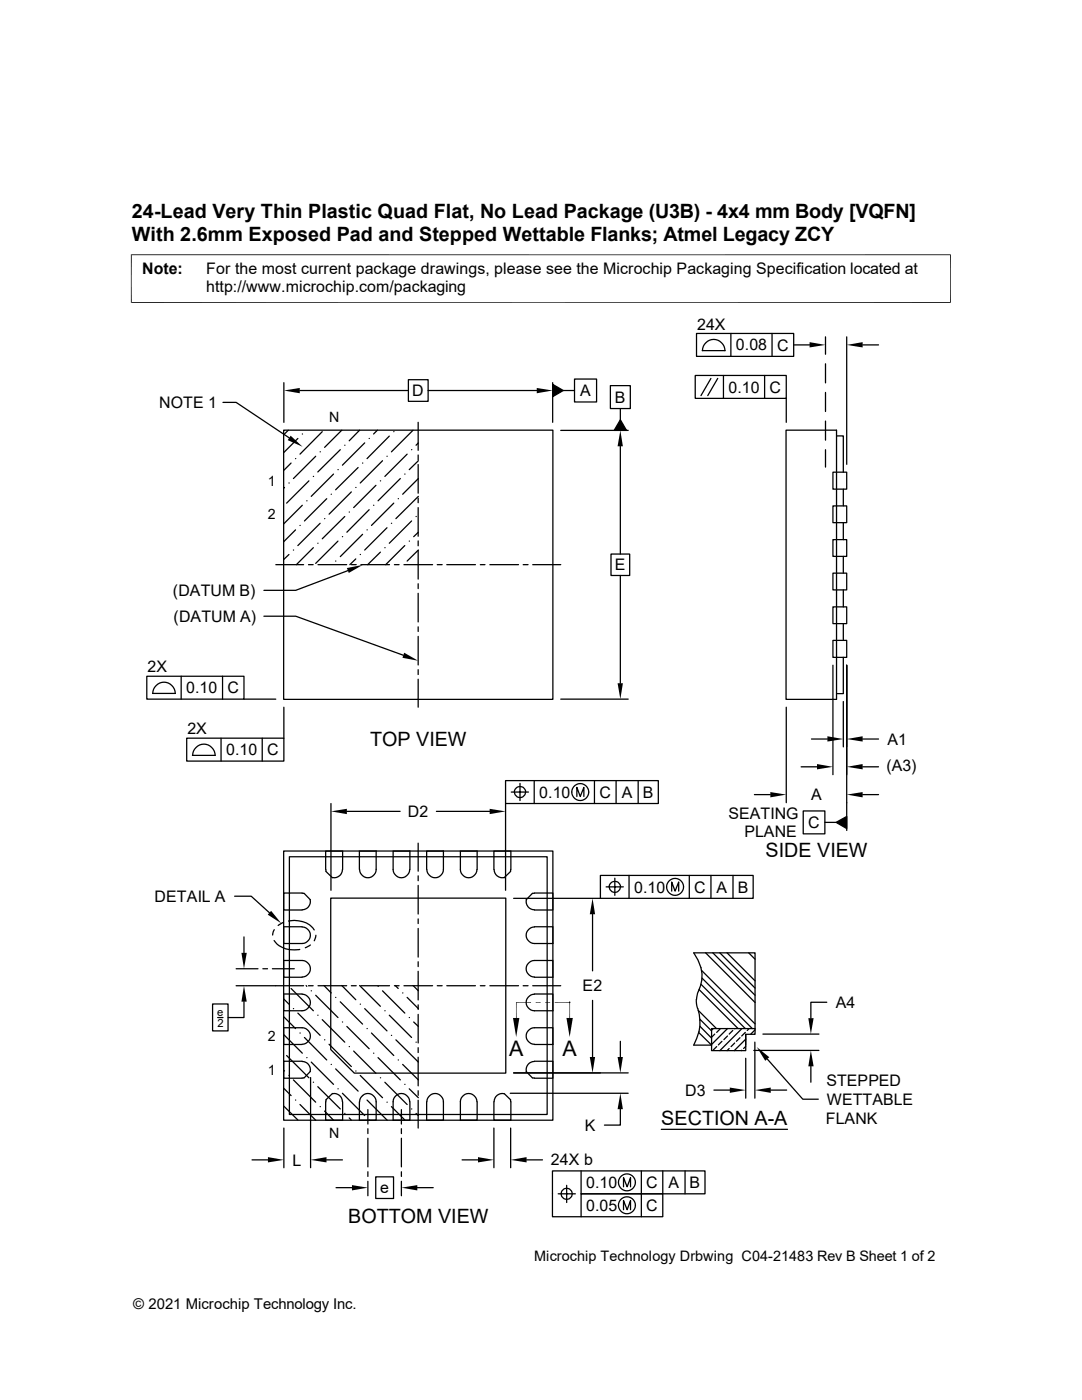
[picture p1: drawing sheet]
<svg xmlns="http://www.w3.org/2000/svg" width="216mm" height="279mm" viewBox="0 0 216 279" stroke-linecap="round" stroke-linejoin="round" font-family="sans-serif">
<g fill="none" stroke="#000" stroke-width=".25">
<path d="M56.6 76.4v7.9M59.8 77.9h21.7M81.5 75.8h3.9v4.3h-3.9zM85.4 77.9h21.7M110.3 76.7l2.1 1.2-2.1 1.3zM110.3 76.4v7.9M112.4 77.9h2.2M114.6 75.6h4.4v4.6h-4.4zM121.8 77h4v4.5h-4zM138.7 74.9h18.2v4.6h-18.2zM139 66.5h19.4v4.6h-19.4zM140.1 70h4.6"/>
<path d="M140.2 70a2.24 2.24 0 0 1 2.2-2.3 2.24 2.24 0 0 1 2.3 2.3M141.9 75.5l-2 3.5M143.2 75.5l-2 3.5M144.4 74.9v4.6M145.8 66.5v4.6M152.6 74.9v4.6M154.1 66.5v4.6M156.9 79.5v4.8M158.4 68.8h3.1M164.7 67.2v3.5M164.7 72.6v3.8M164.7 78.3v3.8"/>
<path d="M169 67.2v25.5M172.1 68.8h3.2M44.5 80.3h2.6l10.6 7.1M56.6 85.9h53.7v53.7h-53.7zM56.8 97.3l-.2 .2M57.5 85.9l-.9 .9M57.7 96.4h.1M58.1 92.4l-1.5 1.5M59 91.5h.1M59.4 87.5l-2.8 2.8M60.3 86.6h.1M61.2 99.9h.1"/>
<path d="M61.6 96l-4.4 4.4M62.5 95.1h.1M63 91.1l-4.5 4.4M63.9 90.2h.1M64.3 86.1l-4.4 4.5M65.2 99.5l-4.5 4.5M66.1 98.6h.1M66.5 94.6l-4.4 4.5M67.4 93.7h.1M67.9 89.7l-4.5 4.5M68.2 85.9l-3.4 3.4M68.8 88.9h.1"/>
<path d="M70.1 98.2l-4.4 4.4M71 97.3h.1M71.5 93.3l-4.5 4.4M71.8 85.9l-2.1 2.1M72.3 92.4h.1M72.8 88.4l-4.5 4.4M73.7 87.5h.1M75 96.9l-4.4 4.4M75.3 85.9l-.8 .7M75.9 96h.1M76.3 91.9l-4.4 4.5M77.2 91.1h.1"/>
<path d="M77.7 87l-4.5 4.5M78.6 86.1h.1M79.5 99.5h.1M79.9 95.5l-4.5 4.4M80.8 94.6h.1M81.2 90.6l-4.4 4.5M82.1 89.7h.1M82.4 85.9l-4.3 4.3M83.4 84.3v5.6M83.4 90.8v1M83.4 92.7v5.7M83.4 99.4v.9"/>
<path d="M83.5 88.4l-.5 .5M83.5 91.9l-1.8 1.8M83.5 95.5l-3.2 3.1M83.5 99.1l-4.5 4.4M111.9 85.9h13.4M123.8 83.8l1.2 2.1h-2.4zM123.8 81.5v2.3M123.8 89.1v21.5M156.8 85.9h10.1v53.7h-10.1zM164.7 84v3.8M164.7 89.7v3.5M166.2 94.2h2.8v3.4h-2.8z"/>
<path d="M166.9 87h1.4v7.2M168.3 97.6v3.4M55 112.7h5.6M57.7 110.7l-1.1 1M58.5 109.8h.1M59 105.7l-2.4 2.4M59.9 104.9h.1M60.3 100.8l-3.7 3.8M61.6 112.7h.9M62.5 109.3l-3.4 3.4M63.4 108.4h.1M63.5 112.7h5.7"/>
<path d="M63.9 104.4l-4.5 4.5M64.8 103.5h.1M67 112h.1M67.4 108l-4.4 4.4M68.3 107.1h.1M68.8 103.1l-4.5 4.4M69.4 113.9l-10.4 3.9h-6.3M69.7 102.2h.1M70.1 112.7h1M71 111.5l-1.2 1.2M71.9 110.7h.1M72 112.7h5.7"/>
<path d="M72.3 106.6l-4.4 4.5M73.2 105.7h.1M73.7 101.7l-4.5 4.5M74.5 100.8h.1M75.9 110.2l-2.5 2.5M76.8 109.3h.1M77.2 105.3l-4.4 4.5M78.1 104.4h.1M78.6 100.4l-4.5 4.5M78.7 112.7h.9M80.6 112.7h5.7M80.8 108.9l-3.8 3.8"/>
<path d="M81.7 108h.1M82.1 104l-4.4 4.4M83 103.1h.1M83.4 101.3v5.7M83.4 108v.9M83.4 109.9v5.7M83.4 116.5v1M83.4 118.4v5.7M83.5 106.2l-1 .9M83.5 109.8l-2.3 2.2M87.2 112.7h1M89.2 112.7h5.7"/>
<path d="M95.8 112.7h1M97.7 112.7h5.8M104.4 112.7h1M106.3 112.7h5.6M121.9 110.6h3.7v4.3h-3.7zM123.8 114.9v21.5M166.2 114.4h2.8v3.3h-2.8zM166.2 107.7h2.8v3.3h-2.8zM166.2 101h2.8v3.3h-2.8zM168.3 104.3v3.4M168.3 111v3.4M168.3 117.7v3.4"/>
<path d="M29.3 135h19.4v4.5h-19.4zM30.4 138.4h4.6M30.5 138.4a2.24 2.24 0 0 1 2.2-2.3 2.24 2.24 0 0 1 2.3 2.3M36.2 135v4.5M44.4 135v4.5M48.7 139.5h6.3M52.7 123h6.3l21.5 7.8M83.4 125.1v.9M83.4 127v5.7M83.4 133.6v1M83.4 135.6v5.5M111.9 139.5h13.4"/>
<path d="M166.2 127.8h2.8v3.4h-2.8zM166.2 121.1h2.8v3.4h-2.8zM166.2 132.8v21.8M168.3 131.2v7.2h-1.4M168.3 124.5v3.3M168.3 140v9.1M169 132.8v32.9M37.3 147.3h19.3v4.6h-19.3zM38.4 150.7h4.5a2.24 2.24 0 0 0-2.2-2.2 2.24 2.24 0 0 0-2.3 2.2M44.1 147.3v4.6M52.3 147.3v4.6M56.6 141.1v6.2"/>
<path d="M100.9 155.8h30.5v4.6h-30.5zM102 158.1h3.5M102.6 158.1a1.14 1.14 0 0 1 1.2-1.1 1.14 1.14 0 0 1 1.1 1.1M102.7 158.1a1.1 1.1 0 0 0 1.1 1.1 1.1 1.1 0 0 0 1.1-1.1M103.8 156.3v3.5M106.6 155.8v4.6M115.1 159v-1.9l.7 1.9 .7-1.9v1.9M118.6 155.8v4.6M122.9 155.8v4.6M127.3 155.8v4.6M150.5 158.6h3.2M156.9 141.1v19.1"/>
<path d="M159.9 153h3.1M161.9 147.5h3.2M172.1 147.5h3.2M172.1 153h3.2M172.1 158.6h3.2M46.8 178.9h3.3l3.7 3.3M56.6 169.8h53.7v53.8h-53.7zM57.7 171h51.5v51.4h-51.5zM60.3 178.2h-3.7v3.4h3.7M60.3 178.3h.3M60.7 178.3l1.2 1.3M61.9 179.6a1.64 1.64 0 0 1-1.6 2"/>
<path d="M65 173.9l1.3 1.3M66 179.2h34.9v35h-30.2l-4.7-4.7zM66 160.4v17.3M68.3 173.5a1.64 1.64 0 0 1-2 1.6M68.4 173.5v-3.7h-3.4l.1 4.1M69.2 161.9h10.6M71.7 169.8h3.4v3.7a1.67 1.67 0 0 1-1.7 1.7 1.67 1.67 0 0 1-1.7-1.7zM81.7 173.5a1.65 1.65 0 0 1-1.6 1.7 1.65 1.65 0 0 1-1.7-1.7v-3.7h3.4v3.7M83.4 168.3v5.6M83.4 174.8v1M83.4 176.7v5.7M85.1 169.8h3.4v3.7a1.67 1.67 0 0 1-1.7 1.7 1.67 1.67 0 0 1-1.7-1.7z"/>
<path d="M87.1 161.9h10.6M95.2 173.5a1.65 1.65 0 0 1-1.7 1.7 1.65 1.65 0 0 1-1.6-1.7v-3.7h3.3v3.7M100.9 160.4v17.3M101.9 173.9v-4.1h-3.3v3.7a1.7 1.7 0 0 0 2 1.6M101.9 173.9l-1.3 1.3M102.5 179.3h17.3M106.3 178.3l-1.3 1.3a1.64 1.64 0 0 0 1.6 2M106.6 178.2h3.7v3.4h-3.7M106.6 178.3h-.3M119.8 174.7h30.5v4.6h-30.5zM120.9 177h3.5M121.5 177a1.14 1.14 0 0 1 1.2-1.1 1.14 1.14 0 0 1 1.1 1.1"/>
<path d="M121.6 177a1.1 1.1 0 0 0 1.1 1.1 1.1 1.1 0 0 0 1.1-1.1M122.7 175.3v3.4M125.5 174.7v4.6M134 177.8v-1.8l.7 1.8 .7-1.8v1.8M137.5 174.7v4.6M141.9 174.7v4.6M146.3 174.7v4.6M160.3 161.8h4.3v4.6h-4.3zM164.6 164.1h2.2M166.8 164.1l2.2-1.2v2.5zM47.1 196.7h13.5M47.1 193.3h4.4"/>
<path d="M48.7 199.9v3.2h-3.2M48.7 187v3.2M52.5 193.3h.9M54.4 193.3h4.3M54.7 187.7a4.9 4.9 0 0 0 5.1 1.8M54.7 185.5l-.3 1.1M56.5 184.1l-1 .6M56.6 199.3l1.1 1.1M57.6 183.8a4.9 4.9 0 0 1 5.1 1.8M58.1 197.3l4.4 4.4M60.3 185h-3.7v3.3h3.7a1.65 1.65 0 0 0 1.6-1.7 1.65 1.65 0 0 0-1.6-1.6M60.3 195a1.65 1.65 0 0 0 1.6-1.7 1.65 1.65 0 0 0-1.6-1.6h-3.7v3.3h3.7"/>
<path d="M60.3 198.4h-3.7v3.3h3.7a1.65 1.65 0 0 0 1.6-1.6 1.65 1.65 0 0 0-1.6-1.7M61.1 196.7l.1 .2M61.6 196.7h.9M61.9 188.6l-1 .5M62.1 197.7h.1M63 198.6l4.4 4.5M63 186.6l-.3 1.1M63.5 196.7h5.7M64.6 196.7l1.5 1.5M67 199.1h.1M67.9 199.9l4.4 4.5M68.2 196.7l2.8 2.8"/>
<path d="M70.1 196.7h1M71.8 196.7l4.1 4.1M72 196.7h5.7M75.4 196.9h.1M76.3 197.7l4.5 4.5M78.7 196.7h.9M78.9 196.7l.6 .6M80.3 198.2h.1M80.6 196.7h5.7M81.2 199.1l2.3 2.2M82.4 196.7l1.1 1M83.4 183.4v.9"/>
<path d="M83.4 185.3v5.7M83.4 191.9v1M83.4 193.8v5.8M87.2 196.7h1M89.2 196.7h5.7M95.8 196.7h1M97.7 196.7h5.8M104.4 196.7h1M106.3 196.7h5.6M106.6 198.4h3.7v3.3h-3.7a1.65 1.65 0 0 1-1.6-1.6 1.65 1.65 0 0 1 1.6-1.7M106.6 195a1.65 1.65 0 0 1-1.6-1.7 1.65 1.65 0 0 1 1.6-1.6h3.7v3.3h-3.7M106.6 185h3.7v3.3h-3.7a1.65 1.65 0 0 1-1.6-1.7 1.65 1.65 0 0 1 1.6-1.6"/>
<path d="M118.2 182.5v11.3M118.2 199.6v11.3M138.9 199.5l.3 1.8M139 199.5l.2-1.3a7.1 7.1 0 0 0-.8-8h12.3v15.1M139.5 197.5l7.8 7.8M139.9 196.4l8.8 8.9M140 193.7l10.7 10.6M140.1 195.2l10 10.1M140.8 190.2l9.9 9.9M142.2 190.2l8.5 8.4M143.6 190.2l7.1 7M145.1 190.2l5.6 5.5"/>
<path d="M149.4 190.2l1.3 1.2M42.4 200.4h3.1v5.3h-3.1zM43.4 203.1h1.1M56.6 217.2l1.5 1.5M56.6 213.6l.2 .1M56.6 206.5l3.7 3.7M56.6 202.9l2.4 2.4M57.2 210.7l4.4 4.4M57.7 214.6h.1M58.5 215.5l4.5 4.5M58.5 201.3h.1M59 219.5h.1"/>
<path d="M59.4 202.2l4.5 4.4M59.9 206.2h.1M60.3 208.4a1.65 1.65 0 0 0 1.6-1.6 1.65 1.65 0 0 0-1.6-1.7h-3.7v3.3h3.7M60.3 211.8h-3.7v3.4h3.7M60.3 211.8a1.64 1.64 0 0 1 1.6 2M60.6 215.1h-.3M60.7 207.1l4.5 4.4M61.2 211.1h.1M61.9 213.8l-1.2 1.3M62 215.1v17.9M62.1 212l4.4 4.4M62.5 216h.1"/>
<path d="M63.4 216.9l4.5 4.4M63.4 202.6h.1M64.3 203.5l4.5 4.5M64.8 207.5h.1M65.1 219.5l-.1 4.1h3.4v-3.7M65.7 208.4l4.4 4.5M66.1 212.4h.1M66.3 218.3a1.64 1.64 0 0 1 2 1.6M66.3 218.2l-1.3 1.3M67 213.3l4.5 4.5M67.4 217.3h.1M68.3 218.2l4.5 4.4"/>
<path d="M68.3 204h.1M69.2 204.9l4.5 4.4M69.7 208.9h.1M70.6 209.8l4.4 4.4M71 213.7h.1M71.9 214.6l4.4 4.5M71.9 200.4h.1M72.3 218.7h.1M72.4 218.6a1.63 1.63 0 0 1 1.7-.2 1.63 1.63 0 0 1 1 1.5v3.7h-3.4l.1-3.7a1.56 1.56 0 0 1 .6-1.3zM72.8 201.3l4.4 4.4M73.2 219.5l4.1 4.1M73.2 205.3h.1"/>
<path d="M74.1 206.2l4.5 4.5M74.5 210.2h.1M75.4 211.1l4.5 4.4M75.9 215.1h.1M76.8 216l4.4 4.4M76.8 201.7h.1M77.2 220h.1M77.7 202.6l4.4 4.5M78.1 206.6h.1M79 207.5l4.5 4.5M79.5 211.5h.1M80.3 212.4l3.2 3.1"/>
<path d="M80.8 216.4h.1M81.7 217.3l1.8 1.8M81.7 203.1h.1M81.7 219.9a1.65 1.65 0 0 0-1.6-1.7 1.65 1.65 0 0 0-1.7 1.7v3.7h3.4v-3.7M82.5 204l1 .9M83 208h.1M83.4 200.5v1M83.4 202.4v5.8M83.4 209.1v1M83.4 211v5.7M83.4 217.7v.9M83.4 219.6v5.5"/>
<path d="M85.6 218.9a1.63 1.63 0 0 1 1.8-.6 1.63 1.63 0 0 1 1.1 1.6v3.7h-3.4l.1-3.7zM95.2 219.9a1.65 1.65 0 0 0-1.7-1.7 1.65 1.65 0 0 0-1.6 1.7v3.7h3.3v-3.7M100.6 218.3a1.7 1.7 0 0 0-2 1.6v3.7h3.3v-4.1M100.6 218.2l1.3 1.3M101.8 218.2h23.5M102.5 214.1h22.8M106.3 215.1h.3M106.6 211.8h3.7v3.4h-3.7M106.6 211.8a1.64 1.64 0 0 0-1.6 2l1.3 1.3M106.6 208.4a1.65 1.65 0 0 1-1.6-1.6 1.65 1.65 0 0 1 1.6-1.7h3.7v3.3h-3.7M113.7 200h.1M123.8 207.8v3.1"/>
<path d="M139.2 201.3a8.8 8.8 0 0 1-.8 7.3h3.6l-2.6-2.6M139.3 201.6l3.7 3.7M139.7 204.8l2.3 2.4M139.7 203.4l2.3 2.3M142 205.3h8.7v1.1h-1.9v3.3h-6.8zM142.3 205.3l-.3 .3M142.5 217.6h3.1M142.6 206.4l-.6 .6M143 208.9l-.7 .7M143.7 205.3l-.7 .7M144.1 207.8l-.8 .7M145.2 205.3l-3.2 3.1"/>
<path d="M145.2 206.8l-.8 .7M145.5 209.3l-.4 .4M146.2 205.7l-.7 .7M146.6 205.3h.1M146.6 208.2l-.7 .7M147.7 207.1l-.8 .7M148 209.6v.1M148 205.3l-4.4 4.4M148.7 206l-.7 .8M148.8 206.4v2.2M148.8 211.2v8M148.8 207.4l-2.3 2.3"/>
<path d="M148.8 208.8l-.4 .5M149.5 205.3l-.4 .4M150.4 209.6h13M150.6 208v11.2M150.7 205.5l-.9 .9M152.2 206.4h11.2M153.1 211.4l7.1 8h3.1M153.8 217.6h3.2M161.8 212.8v3.2M165 200h-3.2v3.2M50.3 231.5h3.2M56.6 220.7l2.8 2.8"/>
<path d="M56.6 225.1v7.9M59.9 220.4l3.1 3.2M63.9 220.9h.1M64.8 221.7l1.7 1.9M65.2 231.5h3.1M67.1 237h3.1M68.8 222.2h.1M69.7 223.1l.4 .5M73.4 221.4v2.9M73.4 225.3v.9M73.4 227.2v5.7M73.4 233.8v1"/>
<path d="M73.4 235.8v2.8M73.7 223.5h.1M75 234.9h3.5v4.3h-3.5zM78.1 220.9l2.7 2.7M80.1 221.4v2.9M80.1 225.3v.9M80.1 227.2v5.7M80.1 233.8v1M80.1 235.8v2.8M82.1 221.3h.1M83 222.2l.5 .4M83.3 237h3.1"/>
<path d="M92.2 231.5h3.2M98.6 225.1v7.9M101.9 225.1v7.9M105.1 231.5h3.1M111.4 238.3h3.4M113.1 236.6v3.4M116 233.7v4.6h16.2v4.5h-22v-9.1h30.5v4.6h-24.7v4.5M123.8 221.4v3.1h-3.2M124.4 236.9v-1.9l.7 1.9 .7-1.9v1.9M128 233.7v9.1M132 225.4h25.1M132.2 233.7v4.6"/>
<path d="M136.7 233.7v4.6M124.4 241.4v-1.8l.7 1.8 .7-1.8v1.8"/>
<circle cx="115.8" cy="158.1" r="1.69"/>
<circle cx="134.7" cy="177" r="1.69"/>
<circle cx="113.1" cy="238.3" r="1.11"/>
<circle cx="125.1" cy="236" r="1.69"/>
<circle cx="125.1" cy="240.5" r="1.69"/>
</g>
<g fill="#000">
<path d="M56.6 77.9l3.2-.5v1.1zM107.1 77.4l3.2 .5-3.2 .6zM110.3 76.7l2.1 1.2-2.1 1.3zM161.5 68.3l3.2 .5-3.2 .5zM169 68.8l3.1-.5v1zM58 87l2.4 2.2-3-1.4zM123.8 85.9l.5 3.2h-1.1zM123.8 83.8l1.2 2.1h-2.4zM69.2 113.4l3.2-.7-2.8 1.6zM80.6 130.3l2.8 1.6-3.1-.6zM123.2 136.4h1.1l-.5 3.1zM153.7 158.1l3.2 .5-3.2 .5z"/>
<path d="M163 152.5l3.2 .5-3.2 .5zM165.1 146.9l3.2 .6-3.2 .5zM169 147.5l3.1-.6v1.1zM169 153l3.1-.5v1zM169 158.6l3.1-.5v1zM66 161.9l3.2-.5v1.1zM97.7 161.4l3.2 .5-3.2 .6zM166.8 164.1l2.2-1.2v2.5zM48.2 190.2h1l-.5 3.1zM48.7 196.7l.5 3.2h-1zM54.1 181.8l2 2.5-2.7-1.8zM106.9 200h1l-1 .1z"/>
<path d="M108.8 200h1l-1 .1zM118.2 179.3l.5 3.2h-1zM102.4 203.2h1.2l-.6 3.8zM106.9 200.1l1-.1v.1zM108.8 200.1l1-.1v.1zM113 203.2h1.3l-.6 3.8zM117.7 210.9h1l-.5 3.2zM123.2 210.9h1.1l-.5 3.2zM145.6 217l3.2 .6-3.2 .5zM151 209l2.5 2-.8 .7zM150.6 217.6l3.2-.6v1.1zM161.8 209.6l.5 3.2h-1z"/>
<path d="M161.3 203.2h1l-.5 3.2zM53.5 230.9l3.1 .6-3.1 .5zM62 231.5l3.2-.6v1.1zM70.2 236.5l3.2 .5-3.2 .6zM80.1 237l3.2-.5v1.1zM95.4 230.9l3.2 .6-3.2 .5zM101.9 231.5l3.2-.6v1.1zM123.8 218.2l.5 3.2h-1.1z"/>
</g>
<path d="M26.1 50.8h163.6M26.2 50.8v9.7M189.7 50.8v9.7M26.1 60.4h163.6M113.7 200v3.2M106 200h-3v3.2M110.7 200h3" fill="none" stroke="#000" stroke-width=".2"/>
<g font-size="4.3">
<text x="101.6" y="210.8">A</text>
<text x="112.3" y="210.8">A</text>
</g>
<g font-size="3.9">
<text x="26.3" y="43.5">24-Lead Very Thin Plastic Quad Flat, No Lead Package (U3B) - 4x4 mm Body [VQFN]</text>
<text x="26.3" y="48">With 2.6mm Exposed Pad and Stepped Wettable Flanks; Atmel Legacy ZCY</text>
<text x="73.8" y="148.9">TOP VIEW</text>
<text x="152.7" y="171.1">SIDE VIEW</text>
<text x="132" y="224.5">SECTION A-A</text>
<text x="69.5" y="244">BOTTOM VIEW</text>
</g>
<g font-size="3.2">
<text x="28.4" y="54.6">Note:</text>
<text x="41.1" y="54.6">For the most current package drawings, please see the Microchip Packaging Specification located at</text>
<text x="41.1" y="58.3">http://www.microchip.com/packaging</text>
<text x="139.1" y="65.8">24X</text>
<text x="146.9" y="69.9">0.08</text>
<text x="155.1" y="70">C</text>
<text x="31.7" y="81.5">NOTE 1</text>
<text x="82.3" y="79.1">D</text>
<text x="115.8" y="79.1">A</text>
<text x="122.7" y="80.4">B</text>
<text x="145.4" y="78.4">0.10</text>
<text x="153.5" y="78.4">C</text>
<text x="122.7" y="113.8">E</text>
<text x="34.5" y="119">(DATUM B)</text>
<text x="34.6" y="124">(DATUM A)</text>
<text x="29.5" y="134.2">2X</text>
<text x="37.2" y="138.4">0.10</text>
<text x="45.4" y="138.4">C</text>
<text x="37.4" y="146.6">2X</text>
<text x="177.1" y="148.6">A1</text>
<text x="45.1" y="150.7">0.10</text>
<text x="53.3" y="150.7">C</text>
<text x="176.9" y="153.8">(A3)</text>
<text x="107.6" y="159.2">0.10</text>
<text x="119.6" y="159.2">C</text>
<text x="124.1" y="159.2">A</text>
<text x="128.3" y="159.2">B</text>
<text x="161.8" y="159.7">A</text>
<text x="81.4" y="163.1">D2</text>
<text x="145.3" y="163.4">SEATING</text>
<text x="148.5" y="167.1">PLANE</text>
<text x="161.3" y="165.3">C</text>
<text x="126.5" y="178.1">0.10</text>
<text x="138.5" y="178.1">C</text>
<text x="143" y="178.1">A</text>
<text x="147.2" y="178.1">B</text>
<text x="30.8" y="180">DETAIL A</text>
<text x="116.2" y="197.9">E2</text>
<text x="166.7" y="201.2">A4</text>
<text x="136.7" y="218.7">D3</text>
<text x="164.9" y="216.7">STEPPED</text>
<text x="165" y="220.5">WETTABLE</text>
<text x="116.7" y="225.7">K</text>
<text x="164.8" y="224.3">FLANK</text>
<text x="58.4" y="232.6">L</text>
<text x="109.9" y="232.6">24X b</text>
<text x="75.9" y="238.2">e</text>
<text x="117" y="237.1">0.10</text>
<text x="128.9" y="237.1">C</text>
<text x="133.4" y="237.1">A</text>
<text x="137.6" y="237.1">B</text>
<text x="117" y="241.7">0.05</text>
<text x="128.9" y="241.7">C</text>
</g>
<text font-size="3" x="26.6" y="261.3">© 2021 Microchip Technology Inc.</text>
<text font-size="2.9" x="106.6" y="251.6">Microchip Technology Drbwing C04-21483 Rev B Sheet 1 of 2</text>
<g font-size="2.8">
<text x="65.7" y="84.3">N</text>
<text x="53.5" y="97">1</text>
<text x="53.5" y="103.7">2</text>
<text x="53.5" y="207.8">2</text>
<text x="53.5" y="214.5">1</text>
<text x="65.7" y="227.2">N</text>
</g>
<g font-size="2.2">
<text x="43.3" y="202.8">e</text>
<text x="43.4" y="204.9">2</text>
</g>
</svg>
